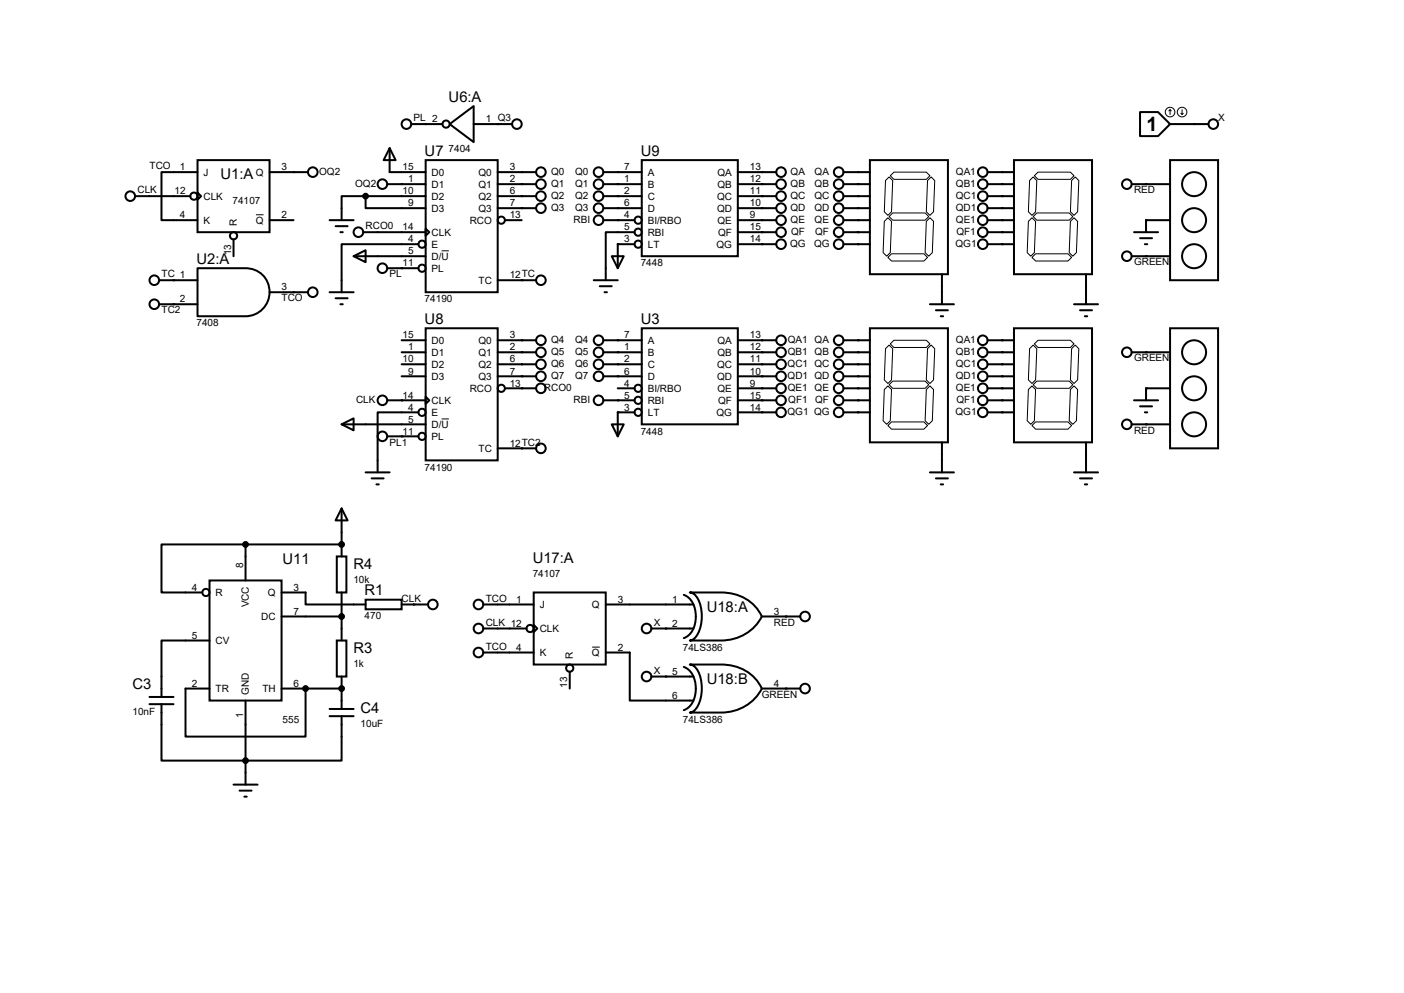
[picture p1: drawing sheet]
<svg xmlns="http://www.w3.org/2000/svg" width="297mm" height="210mm" viewBox="0 0 297 210" stroke-linecap="round" stroke-linejoin="round" font-family="sans-serif">
<g fill="none" stroke="#000" stroke-width=".42">
<path d="M41.8 33.9h15.2v15.2h-15.2zM41.8 36.4h-7.6v10.2h7.6M57 36.4h8.2M81.9 38.9h8.1M82.4 31.3l1.3 2.6h-2.5zM82.4 31.3v5.1h7.6M87 26.2h6.6M90 33.9h15.3v27.9h-15.3zM95.1 26.2l5.1-3.8v7.7zM100.2 26.2h8.1M105.3 36.4h8.1M105.3 38.9h8.1"/>
<path d="M127.6 36.4h8.2M127.6 38.9h8.2M135.8 33.9h20.3v20.3h-20.3zM156.1 36.4h8.1M156.1 38.9h8.1M178.4 36.4h5.6M178.4 38.9h5.6M184 33.9h16.5v24.1h-16.5zM208.9 36.4h5.6M208.9 38.9h5.6M214.5 33.9h16.5v24.1h-16.5zM239.4 38.9h8.1"/>
<path d="M241.2 23.7h3.8l2.5 2.5-2.5 2.6h-3.8zM247.5 33.9h10.2v25.4h-10.2zM247.5 26.2h8.2M28.6 41.5h11.7M33.7 59.3h8.1M41.8 40.7l.7 .8-.7 .7zM41.8 56.7h10.1a5.1 5.1 0 0 1 5.1 5.1 5.1 5.1 0 0 1-5.1 5.1h-10.1zM49.4 50.6v3.6M57 46.6h5.1M69.7 46.6h5.1M71 47.8h2.5M72 49.1h.5"/>
<path d="M74.8 54.2l2.5-1.3v2.6zM74.8 54.2h15.2M76.8 49.1h13.2M77.3 41.5h-5v5.1M77.3 41.5v2.5h12.7M77.3 41.5h12.7M81.9 56.7h6.6M88.5 51.6h-16.2v10.2M90 48.3l.8 .8-.8 .8zM105.3 41.5h8.1M105.3 59.3h8.1M105.3 44h8.1"/>
<path d="M106.8 46.6h3.6M125.6 59.3h5.1M127.6 41.5h8.2M127.6 44h8.2M127.6 46.6h6.6M129.4 54.2h2.6l-1.3 2.5zM134.2 49.1h-6.1v10.2M134.2 51.6h-3.5v5.1M156.1 41.5h8.1M156.1 49.1h8.1M156.1 44h8.1M156.1 51.6h8.1"/>
<path d="M156.1 46.6h8.1M178.4 41.5h5.6M178.4 49.1h5.6M178.4 44h5.6M178.4 51.6h5.6M178.4 46.6h5.6M199.3 58v6.3M208.9 41.5h5.6M208.9 49.1h5.6M208.9 44h5.6M208.9 51.6h5.6M208.9 46.6h5.6"/>
<path d="M229.7 58v6.3M239.4 54.2h8.1M239.9 49.1h5.1M241.2 50.4h2.5M242.2 51.6h.5M247.5 46.6h-5.1v2.5M33.7 64.3h8.1M57 61.8h8.2M69.7 61.8h5.1M71 63.1h2.5M72 64.3h.5M85 72h5"/>
<path d="M85 74.5h5M85 77h5M85 79.6h5M90 69.4h15.3v28h-15.3zM105.3 72h8.1M105.3 74.5h8.1M105.3 77h8.1M105.3 79.6h8.1M126.9 60.5h2.5M127.6 72h8.2M127.6 74.5h8.2M127.6 77h8.2"/>
<path d="M127.6 79.6h8.2M127.9 61.8h.5M135.8 69.4h20.3v20.3h-20.3zM156.1 72h8.1M156.1 74.5h8.1M156.1 77h8.1M156.1 79.6h8.1M178.4 72h5.6M178.4 74.5h5.6M178.4 77h5.6M178.4 79.6h5.6M184 69.4h16.5v24.2h-16.5z"/>
<path d="M196.7 64.3h5.1M198 65.6h2.5M199 66.9h.5M208.9 72h5.6M208.9 74.5h5.6M208.9 77h5.6M208.9 79.6h5.6M214.5 69.4h16.5v24.2h-16.5zM227.2 64.3h5.1M228.5 65.6h2.5M229.5 66.9h.5M239.4 74.5h8.1"/>
<path d="M247.5 69.4h10.2v25.4h-10.2zM72.3 89.7l2.5-1.2v2.5zM72.3 89.7h17.7M77.3 99.9h5.1M81.9 84.7h8.1M81.9 92.3h6.6M88.5 87.2h-8.6v12.7M90 83.9l.8 .8-.8 .7zM105.3 94.8h8.1M106.8 82.1h6.6M127.6 84.7h6.6M129.4 89.7h2.6l-1.3 2.6z"/>
<path d="M130.7 82.1h3.5M134.2 87.2h-3.5v5.1M156.1 84.7h8.1M156.1 82.1h8.1M156.1 87.2h8.1M178.4 84.7h5.6M178.4 82.1h5.6M178.4 87.2h5.6M196.7 99.9h5.1M199.3 93.6v6.3M208.9 84.7h5.6M208.9 82.1h5.6"/>
<path d="M208.9 87.2h5.6M227.2 99.9h5.1M229.7 93.6v6.3M239.4 89.7h8.1M239.9 84.7h5.1M241.2 85.9h2.5M242.2 87.2h.5M247.5 82.1h-5.1v2.6M51.9 115.1h-17.7v10.2h8.6M51.9 115.1v7.7M51.9 115.1h20.4M71.2 117.7h2.1v7.6h-2.1z"/>
<path d="M72.3 107.5l1.2 2.6h-2.5zM72.3 107.5v10.2M78.6 101.2h2.6M79.6 102.4h.5M198 101.2h2.5M199 102.4h.5M228.5 101.2h2.5M229.5 102.4h.5M44.3 122.8h15.3v25.4h-15.3zM44.3 135.5h-10.1v11.9M59.6 125.3h5v2.5h12.7M59.6 130.4h12.7"/>
<path d="M71.2 135.5h2.1v7.6h-2.1zM72.3 125.3v10.2M77.3 126.8h7.7v2.1h-7.7zM85 127.8h5.6M102.2 132.9h9.2M102.2 127.8h10.7M102.2 138h10.7M112.9 125.3h15.2v15.2h-15.2zM112.9 132.2l.8 .7-.8 .8zM128.1 138h5.1v10.2h13.5M128.1 127.8h18.6M137.8 132.9h8.9"/>
<path d="M144.7 125.8a4.5 4.5 0 0 1 2.5 4.6 4.5 4.5 0 0 1-2.5 4.6M145.9 125.3h6.6a9.2 9.2 0 0 1 8.7 5.1 9.5 9.5 0 0 1-8.7 5.1h-6.6a3.5 3.5 0 0 0 2.3-3.1 7.3 7.3 0 0 0-1.3-6.7zM161.2 130.4h8.1M31.6 147.4h5.1M31.6 148.9h5.1M34.2 148.9v12h38.1v-9.4M44.3 145.6h-5.1v10.2h25.4v-10.2M51.9 148.2v17.7M59.6 145.6h12.7M69.7 149.9h5.1M69.7 151.5h5.1M72.3 143.1v6.8"/>
<path d="M120.5 142.1v3.5M137.8 143.1h8.9M144.7 141.1a4.5 4.5 0 0 1 2.5 4.5 4.5 4.5 0 0 1-2.5 4.6M145.9 140.5h6.6a9.2 9.2 0 0 1 8.7 5.1 9.5 9.5 0 0 1-8.7 5.1h-6.6a3.5 3.5 0 0 0 2.3-3.1 7.3 7.3 0 0 0-1.3-6.7zM161.2 145.6h8.1M49.4 165.9h5.1M50.7 167.2h2.5M51.7 168.5h.5"/>
<circle cx="66.2" cy="36.4" r="1.02"/>
<circle cx="80.9" cy="38.9" r="1.02"/>
<circle cx="86" cy="26.2" r="1.02"/>
<circle cx="94.4" cy="26.2" r=".76"/>
<circle cx="109.3" cy="26.2" r="1.02"/>
<circle cx="114.4" cy="36.4" r="1.02"/>
<circle cx="114.4" cy="38.9" r="1.02"/>
<circle cx="126.6" cy="36.4" r="1.02"/>
<circle cx="126.6" cy="38.9" r="1.02"/>
<circle cx="165.2" cy="36.4" r="1.02"/>
<circle cx="165.2" cy="38.9" r="1.02"/>
<circle cx="177.4" cy="38.9" r="1.02"/>
<circle cx="177.4" cy="36.4" r="1.02"/>
<circle cx="207.9" cy="38.9" r="1.02"/>
<circle cx="207.9" cy="36.4" r="1.02"/>
<circle cx="238.4" cy="38.9" r="1.02"/>
<circle cx="252.6" cy="38.9" r="2.54"/>
<circle cx="256.7" cy="26.2" r="1.02"/>
<circle cx="27.6" cy="41.5" r="1.02"/>
<circle cx="32.6" cy="59.3" r="1.02"/>
<circle cx="41" cy="41.5" r=".76"/>
<circle cx="49.4" cy="49.9" r=".76"/>
<circle cx="75.8" cy="49.1" r="1.02"/>
<circle cx="80.9" cy="56.7" r="1.02"/>
<circle cx="89.3" cy="56.7" r=".76"/>
<circle cx="89.3" cy="51.6" r=".76"/>
<circle cx="106" cy="46.6" r=".76"/>
<circle cx="114.4" cy="59.3" r="1.02"/>
<circle cx="114.4" cy="41.5" r="1.02"/>
<circle cx="114.4" cy="44" r="1.02"/>
<circle cx="126.6" cy="44" r="1.02"/>
<circle cx="126.6" cy="41.5" r="1.02"/>
<circle cx="126.6" cy="46.6" r="1.02"/>
<circle cx="135" cy="46.6" r=".76"/>
<circle cx="135" cy="51.6" r=".76"/>
<circle cx="135" cy="49.1" r=".76"/>
<circle cx="165.2" cy="51.6" r="1.02"/>
<circle cx="165.2" cy="46.6" r="1.02"/>
<circle cx="165.2" cy="41.5" r="1.02"/>
<circle cx="165.2" cy="49.1" r="1.02"/>
<circle cx="165.2" cy="44" r="1.02"/>
<circle cx="177.4" cy="51.6" r="1.02"/>
<circle cx="177.4" cy="44" r="1.02"/>
<circle cx="177.4" cy="49.1" r="1.02"/>
<circle cx="177.4" cy="41.5" r="1.02"/>
<circle cx="177.4" cy="46.6" r="1.02"/>
<circle cx="207.9" cy="49.1" r="1.02"/>
<circle cx="207.9" cy="41.5" r="1.02"/>
<circle cx="207.9" cy="46.6" r="1.02"/>
<circle cx="207.9" cy="44" r="1.02"/>
<circle cx="207.9" cy="51.6" r="1.02"/>
<circle cx="238.4" cy="54.2" r="1.02"/>
<circle cx="252.6" cy="46.6" r="2.54"/>
<circle cx="252.6" cy="54.2" r="2.54"/>
<circle cx="32.6" cy="64.3" r="1.02"/>
<circle cx="66.2" cy="61.8" r="1.02"/>
<circle cx="114.4" cy="72" r="1.02"/>
<circle cx="114.4" cy="74.5" r="1.02"/>
<circle cx="114.4" cy="77" r="1.02"/>
<circle cx="114.4" cy="79.6" r="1.02"/>
<circle cx="126.6" cy="74.5" r="1.02"/>
<circle cx="126.6" cy="72" r="1.02"/>
<circle cx="126.6" cy="77" r="1.02"/>
<circle cx="126.6" cy="79.6" r="1.02"/>
<circle cx="165.2" cy="74.5" r="1.02"/>
<circle cx="165.2" cy="79.6" r="1.02"/>
<circle cx="165.2" cy="77" r="1.02"/>
<circle cx="165.2" cy="72" r="1.02"/>
<circle cx="177.4" cy="79.6" r="1.02"/>
<circle cx="177.4" cy="72" r="1.02"/>
<circle cx="177.4" cy="74.5" r="1.02"/>
<circle cx="177.4" cy="77" r="1.02"/>
<circle cx="207.9" cy="72" r="1.02"/>
<circle cx="207.9" cy="74.5" r="1.02"/>
<circle cx="207.9" cy="77" r="1.02"/>
<circle cx="207.9" cy="79.6" r="1.02"/>
<circle cx="238.4" cy="74.5" r="1.02"/>
<circle cx="252.6" cy="74.5" r="2.54"/>
<circle cx="80.9" cy="92.3" r="1.02"/>
<circle cx="80.9" cy="84.7" r="1.02"/>
<circle cx="89.3" cy="87.2" r=".76"/>
<circle cx="89.3" cy="92.3" r=".76"/>
<circle cx="106" cy="82.1" r=".76"/>
<circle cx="114.4" cy="94.8" r="1.02"/>
<circle cx="114.4" cy="82.1" r="1.02"/>
<circle cx="126.6" cy="84.7" r="1.02"/>
<circle cx="135" cy="84.7" r=".76"/>
<circle cx="135" cy="82.1" r=".76"/>
<circle cx="135" cy="87.2" r=".76"/>
<circle cx="165.2" cy="87.2" r="1.02"/>
<circle cx="165.2" cy="82.1" r="1.02"/>
<circle cx="165.2" cy="84.7" r="1.02"/>
<circle cx="177.4" cy="82.1" r="1.02"/>
<circle cx="177.4" cy="84.7" r="1.02"/>
<circle cx="177.4" cy="87.2" r="1.02"/>
<circle cx="207.9" cy="82.1" r="1.02"/>
<circle cx="207.9" cy="87.2" r="1.02"/>
<circle cx="207.9" cy="84.7" r="1.02"/>
<circle cx="238.4" cy="89.7" r="1.02"/>
<circle cx="252.6" cy="82.1" r="2.54"/>
<circle cx="252.6" cy="89.7" r="2.54"/>
<circle cx="43.6" cy="125.3" r=".76"/>
<circle cx="91.6" cy="127.8" r="1.02"/>
<circle cx="101.2" cy="132.9" r="1.02"/>
<circle cx="101.2" cy="138" r="1.02"/>
<circle cx="101.2" cy="127.8" r="1.02"/>
<circle cx="112.1" cy="132.9" r=".76"/>
<circle cx="136.8" cy="132.9" r="1.02"/>
<circle cx="170.3" cy="130.4" r="1.02"/>
<circle cx="120.5" cy="141.3" r=".76"/>
<circle cx="136.8" cy="143.1" r="1.02"/>
<circle cx="170.3" cy="145.6" r="1.02"/>
</g>
<g fill="#000">
<circle cx="62.1" cy="36.4" r=".21"/>
<circle cx="85" cy="38.9" r=".21"/>
<circle cx="90" cy="26.2" r=".21"/>
<circle cx="105.3" cy="26.2" r=".21"/>
<circle cx="110.4" cy="36.4" r=".21"/>
<circle cx="110.4" cy="38.9" r=".21"/>
<circle cx="130.7" cy="38.9" r=".21"/>
<circle cx="130.7" cy="36.4" r=".21"/>
<circle cx="161.2" cy="36.4" r=".21"/>
<circle cx="161.2" cy="38.9" r=".21"/>
<circle cx="181.5" cy="36.4" r=".21"/>
<circle cx="181.5" cy="38.9" r=".21"/>
<circle cx="212" cy="36.4" r=".21"/>
<circle cx="212" cy="38.9" r=".21"/>
<circle cx="242.4" cy="38.9" r=".21"/>
<circle cx="252.6" cy="26.2" r=".21"/>
<circle cx="36.7" cy="59.3" r=".21"/>
<circle cx="85" cy="56.7" r=".21"/>
<circle cx="110.4" cy="44" r=".21"/>
<circle cx="110.4" cy="41.5" r=".21"/>
<circle cx="110.4" cy="59.3" r=".21"/>
<circle cx="130.7" cy="51.6" r=".21"/>
<circle cx="130.7" cy="41.5" r=".21"/>
<circle cx="130.7" cy="44" r=".21"/>
<circle cx="130.7" cy="46.6" r=".21"/>
<circle cx="161.2" cy="51.6" r=".21"/>
<circle cx="161.2" cy="49.1" r=".21"/>
<circle cx="161.2" cy="44" r=".21"/>
<circle cx="161.2" cy="46.6" r=".21"/>
<circle cx="161.2" cy="41.5" r=".21"/>
<circle cx="181.5" cy="51.6" r=".21"/>
<circle cx="181.5" cy="46.6" r=".21"/>
<circle cx="181.5" cy="41.5" r=".21"/>
<circle cx="181.5" cy="49.1" r=".21"/>
<circle cx="181.5" cy="44" r=".21"/>
<circle cx="212" cy="41.5" r=".21"/>
<circle cx="212" cy="46.6" r=".21"/>
<circle cx="212" cy="51.6" r=".21"/>
<circle cx="212" cy="44" r=".21"/>
<circle cx="212" cy="49.1" r=".21"/>
<circle cx="242.4" cy="54.2" r=".21"/>
<circle cx="242.4" cy="46.6" r=".21"/>
<circle cx="36.7" cy="64.3" r=".21"/>
<circle cx="62.1" cy="61.8" r=".21"/>
<circle cx="110.4" cy="79.6" r=".21"/>
<circle cx="110.4" cy="72" r=".21"/>
<circle cx="110.4" cy="74.5" r=".21"/>
<circle cx="110.4" cy="77" r=".21"/>
<circle cx="130.7" cy="77" r=".21"/>
<circle cx="130.7" cy="79.6" r=".21"/>
<circle cx="130.7" cy="72" r=".21"/>
<circle cx="130.7" cy="74.5" r=".21"/>
<circle cx="161.2" cy="77" r=".21"/>
<circle cx="161.2" cy="74.5" r=".21"/>
<circle cx="161.2" cy="79.6" r=".21"/>
<circle cx="161.2" cy="72" r=".21"/>
<circle cx="181.5" cy="77" r=".21"/>
<circle cx="181.5" cy="79.6" r=".21"/>
<circle cx="181.5" cy="74.5" r=".21"/>
<circle cx="181.5" cy="72" r=".21"/>
<circle cx="212" cy="74.5" r=".21"/>
<circle cx="212" cy="79.6" r=".21"/>
<circle cx="212" cy="72" r=".21"/>
<circle cx="212" cy="77" r=".21"/>
<circle cx="242.4" cy="74.5" r=".21"/>
<circle cx="85" cy="92.3" r=".21"/>
<circle cx="85" cy="84.7" r=".21"/>
<circle cx="110.4" cy="94.8" r=".21"/>
<circle cx="110.4" cy="82.1" r=".21"/>
<circle cx="130.7" cy="87.2" r=".21"/>
<circle cx="130.7" cy="84.7" r=".21"/>
<circle cx="161.2" cy="82.1" r=".21"/>
<circle cx="161.2" cy="84.7" r=".21"/>
<circle cx="161.2" cy="87.2" r=".21"/>
<circle cx="181.5" cy="82.1" r=".21"/>
<circle cx="181.5" cy="84.7" r=".21"/>
<circle cx="181.5" cy="87.2" r=".21"/>
<circle cx="212" cy="87.2" r=".21"/>
<circle cx="212" cy="82.1" r=".21"/>
<circle cx="212" cy="84.7" r=".21"/>
<circle cx="242.4" cy="82.1" r=".21"/>
<circle cx="242.4" cy="89.7" r=".21"/>
<circle cx="72.3" cy="115.1" r=".21"/>
<circle cx="87.5" cy="127.8" r=".21"/>
<circle cx="140.8" cy="132.9" r=".21"/>
<circle cx="166.2" cy="130.4" r=".21"/>
<circle cx="64.6" cy="145.6" r=".21"/>
<circle cx="72.3" cy="145.6" r=".21"/>
<circle cx="140.8" cy="143.1" r=".21"/>
<circle cx="166.2" cy="145.6" r=".21"/>
</g>
<g fill="#000" stroke="#000" stroke-width=".42">
<circle cx="77.3" cy="41.5" r=".51"/>
<circle cx="51.9" cy="115.1" r=".51"/>
<circle cx="72.3" cy="115.1" r=".51"/>
<circle cx="72.3" cy="130.4" r=".51"/>
<circle cx="64.6" cy="145.6" r=".51"/>
<circle cx="72.3" cy="145.6" r=".51"/>
<circle cx="51.9" cy="160.9" r=".51"/>
</g>
<g fill="none" stroke="#000" stroke-width=".21">
<path d="M187.3 38.2l.8-.8 .7 .8-.2 6.6-.8 .8-.7-.8zM189.1 36.4h6.9l.7 .8-.7 .7h-6.9l-.8-.7zM197 37.4l.7 .8-.2 6.6-.8 .8-.7-.8 .2-6.6zM218.6 37.4l.7 .8-.2 6.6-.8 .8-.7-.8 .2-6.6zM218.8 37.2l.8-.8h6.8l.8 .8-.8 .7h-6.8zM226.7 38.2l.8-.8 .7 .8-.2 6.6-.8 .8-.8-.8zM247.5 23.2l-.2 .3M247.5 23.2l.3 .3M247.5 23.2v1M249.8 24l.3 .2M250.1 23.2v1M250.3 24l-.2 .2"/>
<path d="M54.1 45.4h1.7M93.4 53h1.6M187.1 46.8l.7-.7 .8 .7-.3 6.6-.7 .8-.8-.8zM187.8 54.4l.8-.7h6.9l.7 .7-.7 .8h-6.9zM188.1 45.8l.7-.8h6.9l.8 .8-.8 .8h-6.9zM196.7 46.1l.8 .7-.3 6.6-.7 .8-.8-.8 .3-6.6zM218.3 54.4l.8-.7h6.8l.8 .7-.8 .8h-6.8zM218.3 46.1l.8 .7-.3 6.6-.7 .8-.8-.8 .3-6.6zM218.6 45.8l.7-.8h6.9l.7 .8-.7 .8h-6.9zM227.2 46.1l.8 .7-.3 6.6-.8 .8-.7-.8 .2-6.6zM187.3 73.7l.8-.7 .7 .7-.2 6.6-.8 .8-.7-.8zM189.1 72h6.9l.7 .7-.7 .8h-6.9l-.8-.8z"/>
<path d="M196.2 73.7l.8-.7 .7 .7-.2 6.6-.8 .8-.7-.8zM217.8 73.7l.8-.7 .7 .7-.2 6.6-.8 .8-.7-.8zM218.8 72.7l.8-.7h6.8l.8 .7-.8 .8h-6.8zM226.7 73.7l.8-.7 .7 .7-.2 6.6-.8 .8-.8-.8zM93.4 88.6h1.6M187.1 82.4l.7-.8 .8 .8-.3 6.6-.7 .7-.8-.7zM187.8 90l.8-.8h6.9l.7 .8-.7 .8h-6.9zM188.1 81.4l.7-.8h6.9l.8 .8-.8 .7h-6.9zM196 82.4l.7-.8 .8 .8-.3 6.6-.7 .7-.8-.7zM217.6 82.4l.7-.8 .8 .8-.3 6.6-.7 .7-.8-.7zM218.3 90l.8-.8h6.8l.8 .8-.8 .8h-6.8zM218.6 81.4l.7-.8h6.9l.7 .8-.7 .7h-6.9z"/>
<path d="M227.2 81.6l.8 .8-.3 6.6-.8 .7-.7-.7 .2-6.6zM125.3 136.9h1.6"/>
<circle cx="247.5" cy="23.7" r="1.02"/>
<circle cx="250.1" cy="23.7" r="1.02"/>
</g>
<text font-size="4.2" x="242.5" y="27.8">1</text>
<g font-size="3.1">
<text x="94.9" y="21.5">U6:A</text>
<text x="89.8" y="33">U7</text>
<text x="135.6" y="33">U9</text>
<text x="46.7" y="37.8">U1:A</text>
<text x="41.6" y="55.8">U2:A</text>
<text x="89.8" y="68.5">U8</text>
<text x="135.6" y="68.5">U3</text>
<text x="59.8" y="119.3">U11</text>
<text x="112.7" y="119">U17:A</text>
<text x="74.8" y="120.3">R4</text>
<text x="77.1" y="125.9">R1</text>
<text x="149.5" y="129.5">U18:A</text>
<text x="74.8" y="138.1">R3</text>
<text x="28" y="145.7">C3</text>
<text x="149.5" y="144.7">U18:B</text>
<text x="76.3" y="150.8">C4</text>
</g>
<g font-size="2.1">
<text x="87.5" y="25.7">PL 2</text>
<text x="102.7" y="25.9">1 Q3</text>
<text x="257.7" y="25.7">X</text>
<text x="31.6" y="35.8">TCO</text>
<text x="94.9" y="32.2">7404</text>
<text x="29.1" y="40.9">CLK</text>
<text x="36.9" y="41.1">12</text>
<text x="38.1" y="36">1</text>
<text x="43.1" y="37.2">J</text>
<text x="54.1" y="37.2">Q</text>
<text x="59.6" y="36">3</text>
<text x="67.5" y="37">OQ2</text>
<text x="75.1" y="39.5">OQ2</text>
<text x="85.2" y="36">15</text>
<text x="85.2" y="41.1">10</text>
<text x="86.3" y="38.6">1</text>
<text x="91.3" y="37.2">D0</text>
<text x="91.3" y="39.7">D1</text>
<text x="101.2" y="37.2">Q0</text>
<text x="101.2" y="39.7">Q1</text>
<text x="107.8" y="36">3</text>
<text x="107.8" y="38.6">2</text>
<text x="107.8" y="41.1">6</text>
<text x="116.6" y="37">Q0</text>
<text x="116.6" y="39.5">Q1</text>
<text x="121.7" y="37">Q0</text>
<text x="121.7" y="39.5">Q1</text>
<text x="132" y="36">7</text>
<text x="132" y="38.6">1</text>
<text x="132" y="41.1">2</text>
<text x="137" y="37.2">A</text>
<text x="137" y="39.7">B</text>
<text x="151.8" y="37.2">QA</text>
<text x="151.8" y="39.7">QB</text>
<text x="158.6" y="36">13</text>
<text x="158.6" y="38.6">12</text>
<text x="158.6" y="41.1">11</text>
<text x="167.3" y="37">QA</text>
<text x="167.3" y="39.5">QB</text>
<text x="172.3" y="37">QA</text>
<text x="172.3" y="39.5">QB</text>
<text x="202.2" y="37">QA1</text>
<text x="202.2" y="39.5">QB1</text>
<text x="239.9" y="40.9">RED</text>
<text x="38.1" y="46.2">4</text>
<text x="43.1" y="42.2">CLK</text>
<text x="43.1" y="47.3">K</text>
<text x="49.2" y="43.2">74107</text>
<text x="50.1" y="47.8" transform="rotate(-90 50.1 47.8)">R</text>
<text x="54.1" y="47.3">Q</text>
<text x="59.6" y="46.2">2</text>
<text x="86.3" y="43.6">9</text>
<text x="91.3" y="42.2">D2</text>
<text x="91.3" y="44.8">D3</text>
<text x="99.4" y="47.3">RCO</text>
<text x="101.2" y="42.2">Q2</text>
<text x="101.2" y="44.8">Q3</text>
<text x="107.8" y="43.6">7</text>
<text x="107.8" y="46.2">13</text>
<text x="116.6" y="42">Q2</text>
<text x="116.6" y="44.6">Q3</text>
<text x="121.3" y="47.1">RBI</text>
<text x="121.7" y="42">Q2</text>
<text x="121.7" y="44.6">Q3</text>
<text x="132" y="43.6">6</text>
<text x="132" y="46.2">4</text>
<text x="137" y="42.2">C</text>
<text x="137" y="44.8">D</text>
<text x="137" y="47.3">BI/RBO</text>
<text x="151.7" y="42.2">QC</text>
<text x="151.7" y="44.8">QD</text>
<text x="151.8" y="47.3">QE</text>
<text x="158.6" y="43.6">10</text>
<text x="158.6" y="46.2">9</text>
<text x="167.2" y="42">QC</text>
<text x="167.2" y="44.6">QD</text>
<text x="167.3" y="47.1">QE</text>
<text x="172.3" y="42">QC</text>
<text x="172.3" y="44.6">QD</text>
<text x="172.3" y="47.1">QE</text>
<text x="202.2" y="42">QC1</text>
<text x="202.2" y="44.6">QD1</text>
<text x="202.2" y="47.1">QE1</text>
<text x="48.9" y="54" transform="rotate(-90 48.9 54)">13</text>
<text x="77.3" y="48.5">RCO0</text>
<text x="85.2" y="48.7">14</text>
<text x="86.3" y="51.3">4</text>
<text x="86.3" y="53.8">5</text>
<text x="91.3" y="49.9">CLK</text>
<text x="91.3" y="52.4">E</text>
<text x="132" y="48.7">5</text>
<text x="132" y="51.3">3</text>
<text x="137" y="49.9">RBI</text>
<text x="137" y="52.4">LT</text>
<text x="151.6" y="52.4">QG</text>
<text x="151.9" y="49.9">QF</text>
<text x="158.6" y="48.7">15</text>
<text x="158.6" y="51.3">14</text>
<text x="167.1" y="52.2">QG</text>
<text x="167.3" y="49.7">QF</text>
<text x="172.2" y="52.2">QG</text>
<text x="172.4" y="49.7">QF</text>
<text x="202.1" y="52.2">QG1</text>
<text x="202.3" y="49.7">QF1</text>
<text x="34.2" y="58.7">TC 1</text>
<text x="82.4" y="58.7">PL</text>
<text x="85.2" y="56.3">11</text>
<text x="91.3" y="54.9">D/U</text>
<text x="91.3" y="57.5">PL</text>
<text x="107.8" y="58.9">12TC</text>
<text x="135.6" y="56.3">7448</text>
<text x="239.9" y="56.1">GREEN</text>
<text x="38.1" y="64">2</text>
<text x="59.6" y="63.8">TCO</text>
<text x="59.6" y="61.4">3</text>
<text x="89.8" y="64">74190</text>
<text x="101.2" y="60">TC</text>
<text x="34.2" y="66.3">TC2</text>
<text x="41.6" y="69">7408</text>
<text x="85.2" y="71.6">15</text>
<text x="107.8" y="71.6">3</text>
<text x="132" y="71.6">7</text>
<text x="158.6" y="71.6">13</text>
<text x="85.2" y="76.7">10</text>
<text x="86.3" y="74.1">1</text>
<text x="91.3" y="72.7">D0</text>
<text x="91.3" y="75.3">D1</text>
<text x="91.3" y="77.8">D2</text>
<text x="101.2" y="72.7">Q0</text>
<text x="101.2" y="75.3">Q1</text>
<text x="101.2" y="77.8">Q2</text>
<text x="107.8" y="74.1">2</text>
<text x="107.8" y="76.7">6</text>
<text x="116.6" y="72.5">Q4</text>
<text x="116.6" y="75.1">Q5</text>
<text x="116.6" y="77.6">Q6</text>
<text x="121.7" y="72.5">Q4</text>
<text x="121.7" y="75.1">Q5</text>
<text x="121.7" y="77.6">Q6</text>
<text x="132" y="74.1">1</text>
<text x="132" y="76.7">2</text>
<text x="137" y="72.7">A</text>
<text x="137" y="75.3">B</text>
<text x="137" y="77.8">C</text>
<text x="151.7" y="77.8">QC</text>
<text x="151.8" y="72.7">QA</text>
<text x="151.8" y="75.3">QB</text>
<text x="158.6" y="74.1">12</text>
<text x="158.6" y="76.7">11</text>
<text x="166.6" y="77.6">QC1 QC</text>
<text x="166.7" y="72.5">QA1 QA</text>
<text x="166.7" y="75.1">QB1 QB</text>
<text x="202.2" y="77.6">QC1</text>
<text x="202.2" y="72.5">QA1</text>
<text x="202.2" y="75.1">QB1</text>
<text x="239.9" y="76.5">GREEN</text>
<text x="86.3" y="79.2">9</text>
<text x="91.3" y="80.3">D3</text>
<text x="99.4" y="82.9">RCO</text>
<text x="101.2" y="80.3">Q3</text>
<text x="107.8" y="79.2">7</text>
<text x="107.8" y="81.7">13</text>
<text x="115.1" y="82.7">RCO0</text>
<text x="116.6" y="80.1">Q7</text>
<text x="121.7" y="80.1">Q7</text>
<text x="132" y="79.2">6</text>
<text x="132" y="81.7">4</text>
<text x="137" y="80.3">D</text>
<text x="137" y="82.9">BI/RBO</text>
<text x="151.7" y="80.3">QD</text>
<text x="151.8" y="82.9">QE</text>
<text x="158.6" y="79.2">10</text>
<text x="158.6" y="81.7">9</text>
<text x="166.6" y="80.1">QD1 QD</text>
<text x="166.7" y="82.7">QE1 QE</text>
<text x="202.2" y="80.1">QD1</text>
<text x="202.2" y="82.7">QE1</text>
<text x="75.3" y="85.2">CLK</text>
<text x="85.2" y="84.3">14</text>
<text x="86.3" y="86.8">4</text>
<text x="86.3" y="89.4">5</text>
<text x="91.3" y="85.4">CLK</text>
<text x="91.3" y="88">E</text>
<text x="121.3" y="85.2">RBI</text>
<text x="132" y="84.3">5</text>
<text x="132" y="86.8">3</text>
<text x="137" y="85.4">RBI</text>
<text x="137" y="88">LT</text>
<text x="151.6" y="88">QG</text>
<text x="151.9" y="85.4">QF</text>
<text x="158.6" y="84.3">15</text>
<text x="158.6" y="86.8">14</text>
<text x="166.6" y="87.8">QG1 QG</text>
<text x="166.8" y="85.2">QF1</text>
<text x="172.4" y="85.2">QF</text>
<text x="202.1" y="87.8">QG1</text>
<text x="202.3" y="85.2">QF1</text>
<text x="82.4" y="94.2">PL1</text>
<text x="85.2" y="91.9">11</text>
<text x="91.3" y="90.5">D/U</text>
<text x="91.3" y="93">PL</text>
<text x="101.2" y="95.6">TC</text>
<text x="107.8" y="94.4">12TC2</text>
<text x="135.6" y="91.9">7448</text>
<text x="239.9" y="91.7">RED</text>
<text x="89.8" y="99.5">74190</text>
<text x="40.6" y="124.9">4</text>
<text x="51.4" y="120.2" transform="rotate(-90 51.4 120.2)">8</text>
<text x="62.1" y="124.9">3</text>
<text x="74.8" y="123.2">10k</text>
<text x="112.7" y="122">74107</text>
<text x="45.6" y="126.1">R</text>
<text x="52.6" y="128.5" transform="rotate(-90 52.6 128.5)">VCC</text>
<text x="55.2" y="131.1">DC</text>
<text x="56.6" y="126.1">Q</text>
<text x="62.1" y="130">7</text>
<text x="77.1" y="131">470</text>
<text x="85" y="127.3">CLK</text>
<text x="102.7" y="127.3">TCO</text>
<text x="109.2" y="127.5">1</text>
<text x="114.2" y="128.6">J</text>
<text x="125.2" y="128.6">Q</text>
<text x="130.7" y="127.5">3</text>
<text x="142.2" y="127.5">1</text>
<text x="163.7" y="130">3</text>
<text x="40.6" y="135.1">5</text>
<text x="45.6" y="136.2">CV</text>
<text x="102.7" y="132.3">CLK 12</text>
<text x="102.7" y="137.4">TCO</text>
<text x="109.2" y="137.6">4</text>
<text x="114.2" y="133.7">CLK</text>
<text x="130.7" y="137.6">2</text>
<text x="138.3" y="132.3">X</text>
<text x="142.2" y="132.5">2</text>
<text x="144.4" y="137.6">74LS386</text>
<text x="163.7" y="132.3">RED</text>
<text x="74.8" y="141">1k</text>
<text x="114.2" y="138.8">K</text>
<text x="121.2" y="139.3" transform="rotate(-90 121.2 139.3)">R</text>
<text x="125.2" y="138.8">Q</text>
<text x="138.3" y="142.5">X</text>
<text x="142.2" y="142.7">5</text>
<text x="40.6" y="145.2">2</text>
<text x="45.6" y="146.4">TR</text>
<text x="52.6" y="146.9" transform="rotate(-90 52.6 146.9)">GND</text>
<text x="55.5" y="146.4">TH</text>
<text x="62.1" y="145.2">6</text>
<text x="120" y="145.4" transform="rotate(-90 120 145.4)">13</text>
<text x="142.2" y="147.8">6</text>
<text x="161.2" y="147.6">GREEN</text>
<text x="163.7" y="145.2">4</text>
<text x="28" y="151.2">10nF</text>
<text x="51.4" y="151.9" transform="rotate(-90 51.4 151.9)">1</text>
<text x="59.8" y="152.9">555</text>
<text x="76.3" y="153.7">10uF</text>
<text x="144.4" y="152.9">74LS386</text>
</g>
</svg>
